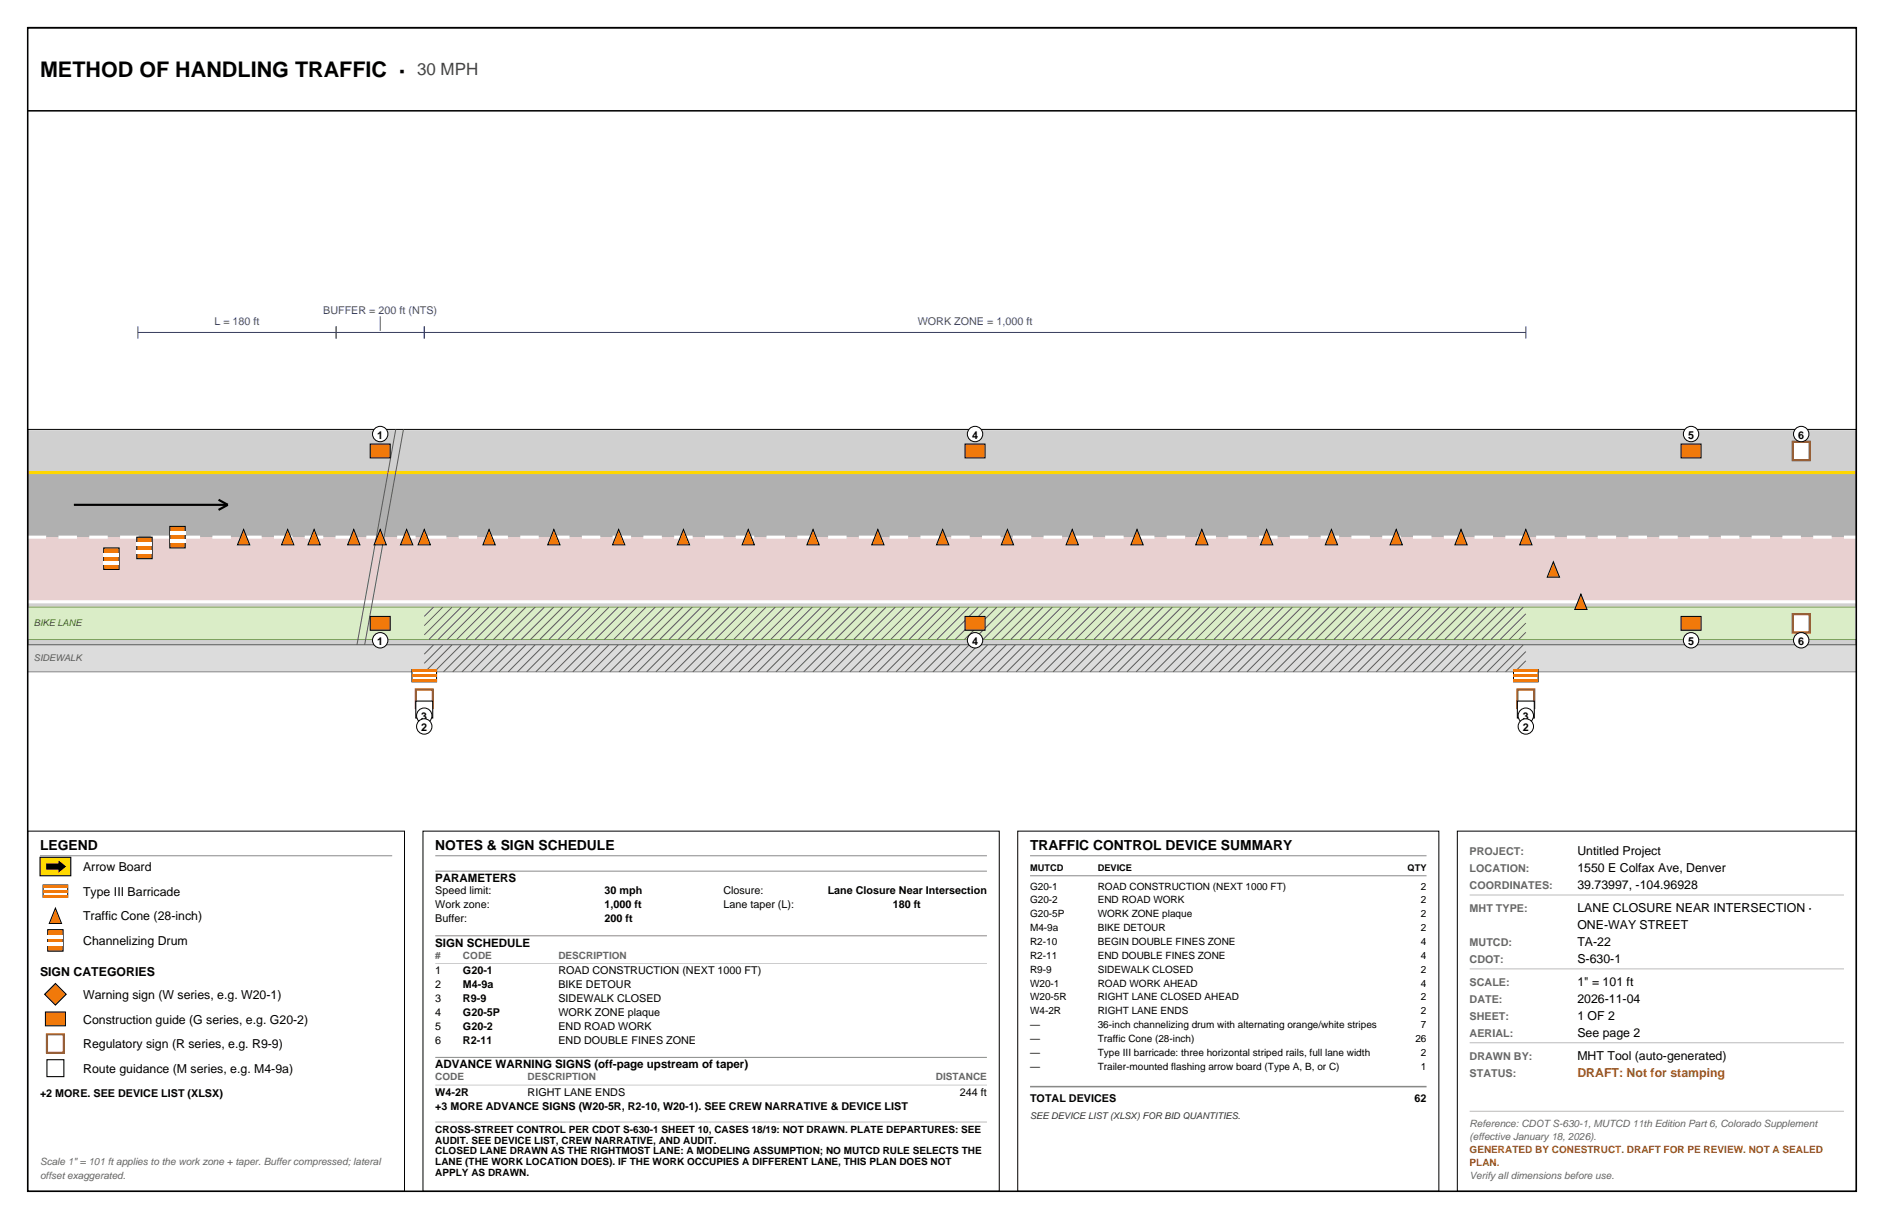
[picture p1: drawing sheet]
<svg xmlns="http://www.w3.org/2000/svg" width="432mm" height="279mm" viewBox="0 0 432 279" stroke-linecap="round" stroke-linejoin="round" font-family="sans-serif">
<g fill="#d0d0d0">
<path d="M6.3 137.9h419.1v9.9h-419.1z" fill-rule="evenodd"/>
<path d="M6.3 98.4h419.1v9.9h-419.1z" fill-rule="evenodd"/>
</g>
<path d="M6.3 108.3h419.1v29.6h-419.1z" fill-rule="evenodd" fill="#b0b0b0"/>
<path d="M6.3 123.1h419.1v14.8h-419.1z" fill-rule="evenodd" fill="#e8d0d0"/>
<path d="M6.3 123.1h419.1" fill="none" stroke="#fff" stroke-width=".71" stroke-dasharray="4.2 2.8" stroke-linecap="butt"/>
<path d="M6.3 108.3h419.1" fill="none" stroke="#ffd700" stroke-width=".71" stroke-linecap="butt"/>
<path d="M6.3 137.9h419.1" fill="none" stroke="#fff" stroke-width=".71" stroke-linecap="butt"/>
<path d="M6.3 98.4h419.1M6.3 147.8h419.1" fill="none" stroke="#fff" stroke-width=".35"/>
<path d="M6.3 98.4h419.1v49.4h-419.1z" fill="none" stroke="#000" stroke-width=".23"/>
<path d="M6.3 147.8h419.1v6.2h-419.1z" fill-rule="evenodd" fill="#dcdcdc"/>
<path d="M6.3 154h419.1M6.3 147.8h419.1" fill="none" stroke="#888" stroke-width=".23"/>
<g fill="none" stroke="#5a5a5a" stroke-width=".23">
<path d="M99.4 147.8l-2.2 2.1M101.5 147.8l-4.3 4.2M103.6 147.8l-6.2 6.2M105.7 147.8l-6.2 6.2M107.8 147.8l-6.2 6.2M109.9 147.8l-6.1 6.2M112.1 147.8l-6.2 6.2M114.2 147.8l-6.2 6.2M116.3 147.8l-6.2 6.2M118.4 147.8l-6.2 6.2M120.5 147.8l-6.2 6.2M122.6 147.8l-6.1 6.2"/>
<path d="M124.8 147.8l-6.2 6.2M126.9 147.8l-6.2 6.2M129 147.8l-6.2 6.2M131.1 147.8l-6.2 6.2M133.2 147.8l-6.2 6.2M135.3 147.8l-6.1 6.2M137.5 147.8l-6.2 6.2M139.6 147.8l-6.2 6.2M141.7 147.8l-6.2 6.2M143.8 147.8l-6.2 6.2M145.9 147.8l-6.2 6.2M148 147.8l-6.1 6.2"/>
<path d="M150.2 147.8l-6.2 6.2M152.3 147.8l-6.2 6.2M154.4 147.8l-6.2 6.2M156.5 147.8l-6.2 6.2M158.6 147.8l-6.2 6.2M160.7 147.8l-6.1 6.2M162.9 147.8l-6.2 6.2M165 147.8l-6.2 6.2M167.1 147.8l-6.2 6.2M169.2 147.8l-6.2 6.2M171.3 147.8l-6.2 6.2M173.4 147.8l-6.1 6.2"/>
<path d="M175.6 147.8l-6.2 6.2M177.7 147.8l-6.2 6.2M179.8 147.8l-6.2 6.2M181.9 147.8l-6.2 6.2M184 147.8l-6.2 6.2M186.1 147.8l-6.1 6.2M188.3 147.8l-6.2 6.2M190.4 147.8l-6.2 6.2M192.5 147.8l-6.2 6.2M194.6 147.8l-6.2 6.2M196.7 147.8l-6.2 6.2M198.8 147.8l-6.1 6.2"/>
<path d="M201 147.8l-6.2 6.2M203.1 147.8l-6.2 6.2M205.2 147.8l-6.2 6.2M207.3 147.8l-6.2 6.2M209.4 147.8l-6.2 6.2M211.5 147.8l-6.1 6.2M213.7 147.8l-6.2 6.2M215.8 147.8l-6.2 6.2M217.9 147.8l-6.2 6.2M220 147.8l-6.2 6.2M222.1 147.8l-6.2 6.2M224.2 147.8l-6.1 6.2"/>
<path d="M226.4 147.8l-6.2 6.2M228.5 147.8l-6.2 6.2M230.6 147.8l-6.2 6.2M232.7 147.8l-6.2 6.2M234.8 147.8l-6.2 6.2M236.9 147.8l-6.1 6.2M239.1 147.8l-6.2 6.2M241.2 147.8l-6.2 6.2M243.3 147.8l-6.2 6.2M245.4 147.8l-6.2 6.2M247.5 147.8l-6.2 6.2M249.6 147.8l-6.1 6.2"/>
<path d="M251.8 147.8l-6.2 6.2M253.9 147.8l-6.2 6.2M256 147.8l-6.2 6.2M258.1 147.8l-6.2 6.2M260.2 147.8l-6.2 6.2M262.3 147.8l-6.1 6.2M264.5 147.8l-6.2 6.2M266.6 147.8l-6.2 6.2M268.7 147.8l-6.2 6.2M270.8 147.8l-6.2 6.2M272.9 147.8l-6.2 6.2M275 147.8l-6.1 6.2"/>
<path d="M277.2 147.8l-6.2 6.2M279.3 147.8l-6.2 6.2M281.4 147.8l-6.2 6.2M283.5 147.8l-6.2 6.2M285.6 147.8l-6.2 6.2M287.7 147.8l-6.1 6.2M289.9 147.8l-6.2 6.2M292 147.8l-6.2 6.2M294.1 147.8l-6.2 6.2M296.2 147.8l-6.2 6.2M298.3 147.8l-6.2 6.2M300.4 147.8l-6.1 6.2"/>
<path d="M302.6 147.8l-6.2 6.2M304.7 147.8l-6.2 6.2M306.8 147.8l-6.2 6.2M308.9 147.8l-6.2 6.2M311 147.8l-6.2 6.2M313.1 147.8l-6.1 6.2M315.3 147.8l-6.2 6.2M317.4 147.8l-6.2 6.2M319.5 147.8l-6.2 6.2M321.6 147.8l-6.2 6.2M323.7 147.8l-6.2 6.2M325.8 147.8l-6.1 6.2"/>
<path d="M328 147.8l-6.2 6.2M330.1 147.8l-6.2 6.2M332.2 147.8l-6.2 6.2M334.3 147.8l-6.2 6.2M336.4 147.8l-6.2 6.2M338.5 147.8l-6.1 6.2M340.7 147.8l-6.2 6.2M342.8 147.8l-6.2 6.2M344.9 147.8l-6.2 6.2M347 147.8l-6.2 6.2M349.1 147.8l-6.2 6.2M349.7 149.3l-4.6 4.7"/>
<path d="M349.7 151.5l-2.5 2.5M349.7 153.6l-.4 .4"/>
</g>
<path d="M6.3 139.2h419.1v7.4h-419.1z" fill-rule="evenodd" fill="#daedc7"/>
<path d="M6.3 139.2h419.1M6.3 146.6h419.1" fill="none" stroke="#7aaa50" stroke-width=".23"/>
<g fill="none" stroke="#5a5a5a" stroke-width=".23">
<path d="M90.7 98.4l-8.9 49.4M92.5 98.4l-8.9 49.4M99.4 139.2l-2.2 2.1M101.5 139.2l-4.3 4.2M103.6 139.2l-6.4 6.3M105.7 139.2l-7.4 7.4M107.8 139.2l-7.4 7.4M109.9 139.2l-7.4 7.4M112.1 139.2l-7.5 7.4M114.2 139.2l-7.4 7.4M116.3 139.2l-7.4 7.4M118.4 139.2l-7.4 7.4"/>
<path d="M120.5 139.2l-7.4 7.4M122.6 139.2l-7.4 7.4M124.8 139.2l-7.5 7.4M126.9 139.2l-7.4 7.4M129 139.2l-7.4 7.4M131.1 139.2l-7.4 7.4M133.2 139.2l-7.4 7.4M135.3 139.2l-7.4 7.4M137.5 139.2l-7.5 7.4M139.6 139.2l-7.4 7.4M141.7 139.2l-7.4 7.4M143.8 139.2l-7.4 7.4"/>
<path d="M145.9 139.2l-7.4 7.4M148 139.2l-7.4 7.4M150.2 139.2l-7.5 7.4M152.3 139.2l-7.4 7.4M154.4 139.2l-7.4 7.4M156.5 139.2l-7.4 7.4M158.6 139.2l-7.4 7.4M160.7 139.2l-7.4 7.4M162.9 139.2l-7.5 7.4M165 139.2l-7.4 7.4M167.1 139.2l-7.4 7.4M169.2 139.2l-7.4 7.4"/>
<path d="M171.3 139.2l-7.4 7.4M173.4 139.2l-7.4 7.4M175.6 139.2l-7.5 7.4M177.7 139.2l-7.4 7.4M179.8 139.2l-7.4 7.4M181.9 139.2l-7.4 7.4M184 139.2l-7.4 7.4M186.1 139.2l-7.4 7.4M188.3 139.2l-7.5 7.4M190.4 139.2l-7.4 7.4M192.5 139.2l-7.4 7.4M194.6 139.2l-7.4 7.4"/>
<path d="M196.7 139.2l-7.4 7.4M198.8 139.2l-7.4 7.4M201 139.2l-7.5 7.4M203.1 139.2l-7.4 7.4M205.2 139.2l-7.4 7.4M207.3 139.2l-7.4 7.4M209.4 139.2l-7.4 7.4M211.5 139.2l-7.4 7.4M213.7 139.2l-7.5 7.4M215.8 139.2l-7.4 7.4M217.9 139.2l-7.4 7.4M220 139.2l-7.4 7.4"/>
<path d="M222.1 139.2l-7.4 7.4M224.2 139.2l-7.4 7.4M226.4 139.2l-7.5 7.4M228.5 139.2l-7.4 7.4M230.6 139.2l-7.4 7.4M232.7 139.2l-7.4 7.4M234.8 139.2l-7.4 7.4M236.9 139.2l-7.4 7.4M239.1 139.2l-7.5 7.4M241.2 139.2l-7.4 7.4M243.3 139.2l-7.4 7.4M245.4 139.2l-7.4 7.4"/>
<path d="M247.5 139.2l-7.4 7.4M249.6 139.2l-7.4 7.4M251.8 139.2l-7.5 7.4M253.9 139.2l-7.4 7.4M256 139.2l-7.4 7.4M258.1 139.2l-7.4 7.4M260.2 139.2l-7.4 7.4M262.3 139.2l-7.4 7.4M264.5 139.2l-7.5 7.4M266.6 139.2l-7.4 7.4M268.7 139.2l-7.4 7.4M270.8 139.2l-7.4 7.4"/>
<path d="M272.9 139.2l-7.4 7.4M275 139.2l-7.4 7.4M277.2 139.2l-7.5 7.4M279.3 139.2l-7.4 7.4M281.4 139.2l-7.4 7.4M283.5 139.2l-7.4 7.4M285.6 139.2l-7.4 7.4M287.7 139.2l-7.4 7.4M289.9 139.2l-7.5 7.4M292 139.2l-7.4 7.4M294.1 139.2l-7.4 7.4M296.2 139.2l-7.4 7.4"/>
<path d="M298.3 139.2l-7.4 7.4M300.4 139.2l-7.4 7.4M302.6 139.2l-7.5 7.4M304.7 139.2l-7.4 7.4M306.8 139.2l-7.4 7.4M308.9 139.2l-7.4 7.4M311 139.2l-7.4 7.4M313.1 139.2l-7.4 7.4M315.3 139.2l-7.5 7.4M317.4 139.2l-7.4 7.4M319.5 139.2l-7.4 7.4M321.6 139.2l-7.4 7.4"/>
<path d="M323.7 139.2l-7.4 7.4M325.8 139.2l-7.4 7.4M328 139.2l-7.5 7.4M330.1 139.2l-7.4 7.4M332.2 139.2l-7.4 7.4M334.3 139.2l-7.4 7.4M336.4 139.2l-7.4 7.4M338.5 139.2l-7.4 7.4M340.7 139.2l-7.5 7.4M342.8 139.2l-7.4 7.4M344.9 139.2l-7.4 7.4M347 139.2l-7.4 7.4"/>
<path d="M349.1 139.2l-7.4 7.4M349.7 140.7l-5.9 5.9M349.7 142.8l-3.8 3.8M349.7 144.9l-1.6 1.7"/>
</g>
<path d="M31.6 76.2h318.1M31.6 74.8v2.8M77 74.8v2.8M87.1 72.5v3.3M97.2 74.8v2.8M349.7 74.8v2.8" fill="none" stroke="#33408c" stroke-width=".23"/>
<path d="M16.9 115.7h35.3M50.1 114.5l2.1 1.2M52.2 115.7l-2.1 1.2" fill="none" stroke="#000" stroke-width=".49"/>
<path d="M23.8 125.6h3.5v4.9h-3.5z" fill-rule="evenodd" fill="#f27300" stroke="#000" stroke-width=".23"/>
<g fill="#fff">
<path d="M23.8 126.8h3.5v.7h-3.5z" fill-rule="evenodd"/>
<path d="M23.8 128.6h3.5v.7h-3.5z" fill-rule="evenodd"/>
</g>
<path d="M31.3 123.1h3.6v5h-3.6z" fill-rule="evenodd" fill="#f27300" stroke="#000" stroke-width=".23"/>
<g fill="#fff">
<path d="M31.3 124.4h3.6v.7h-3.6z" fill-rule="evenodd"/>
<path d="M31.3 126.1h3.6v.7h-3.6z" fill-rule="evenodd"/>
</g>
<path d="M38.9 120.7h3.5v4.9h-3.5z" fill-rule="evenodd" fill="#f27300" stroke="#000" stroke-width=".23"/>
<g fill="#fff">
<path d="M38.9 121.9h3.5v.7h-3.5z" fill-rule="evenodd"/>
<path d="M38.9 123.6h3.5v.8h-3.5z" fill-rule="evenodd"/>
</g>
<g fill="#ff8000" stroke="#000" stroke-width=".23">
<path d="M55.8 121.4l1.4 3.5h-2.8z"/>
<path d="M65.9 121.4l1.4 3.5h-2.8z"/>
<path d="M72 121.4l1.4 3.5h-2.8z"/>
<path d="M81.1 121.4l1.4 3.5h-2.8z"/>
<path d="M87.1 121.4l1.5 3.5h-2.9z"/>
<path d="M93.2 121.4l1.4 3.5h-2.8z"/>
</g>
<path d="M221.2 141.3h4.6v3.2h-4.6z" fill-rule="evenodd" fill="#f58220" stroke="#000" stroke-width=".23"/>
<g fill="#ff8000" stroke="#000" stroke-width=".23">
<path d="M349.7 121.4l1.4 3.5h-2.8z"/>
<path d="M334.9 121.4l1.4 3.5h-2.9z"/>
<path d="M320 121.4l1.4 3.5h-2.8z"/>
<path d="M305.2 121.4l1.4 3.5h-2.9z"/>
<path d="M290.3 121.4l1.4 3.5h-2.8z"/>
<path d="M275.5 121.4l1.4 3.5h-2.9z"/>
<path d="M260.6 121.4l1.4 3.5h-2.8z"/>
<path d="M245.8 121.4l1.4 3.5h-2.9z"/>
<path d="M230.9 121.4l1.4 3.5h-2.8z"/>
<path d="M216 121.4l1.5 3.5h-2.9z"/>
<path d="M201.2 121.4l1.4 3.5h-2.8z"/>
<path d="M186.3 121.4l1.5 3.5h-2.9z"/>
<path d="M171.5 121.4l1.4 3.5h-2.8z"/>
<path d="M156.6 121.4l1.5 3.5h-2.9z"/>
<path d="M141.8 121.4l1.4 3.5h-2.8z"/>
<path d="M126.9 121.4l1.5 3.5h-2.9z"/>
<path d="M112.1 121.4l1.4 3.5h-2.8z"/>
<path d="M97.2 121.4l1.5 3.5h-2.9z"/>
<path d="M356 128.8l1.4 3.5h-2.8z"/>
<path d="M362.3 136.2l1.4 3.5h-2.8z"/>
</g>
<g fill="#f58220" stroke="#000" stroke-width=".23">
<path d="M84.8 141.3h4.6v3.2h-4.6z" fill-rule="evenodd"/>
<path d="M385.3 141.3h4.6v3.2h-4.6z" fill-rule="evenodd"/>
</g>
<path d="M410.9 140.8h3.9v4.2h-3.9z" fill-rule="evenodd" fill="#fff" stroke="#c8102e" stroke-width=".49"/>
<g fill="#f58220" stroke="#000" stroke-width=".23">
<path d="M221.2 101.8h4.6v3.2h-4.6z" fill-rule="evenodd"/>
<path d="M84.8 101.8h4.6v3.2h-4.6z" fill-rule="evenodd"/>
<path d="M385.3 101.8h4.6v3.2h-4.6z" fill-rule="evenodd"/>
</g>
<path d="M410.9 101.2h3.9v4.3h-3.9z" fill-rule="evenodd" fill="#fff" stroke="#c8102e" stroke-width=".49"/>
<path d="M94.4 153.5h5.7v2.8h-5.7z" fill-rule="evenodd" fill="#fff" stroke="#000" stroke-width=".23"/>
<g fill="#f27300">
<path d="M94.4 155.7h5.7v.6h-5.7z" fill-rule="evenodd"/>
<path d="M94.4 154.6h5.7v.6h-5.7z" fill-rule="evenodd"/>
<path d="M94.4 153.5h5.7v.5h-5.7z" fill-rule="evenodd"/>
</g>
<path d="M346.9 153.5h5.6v2.8h-5.6z" fill-rule="evenodd" fill="#fff" stroke="#000" stroke-width=".23"/>
<g fill="#f27300">
<path d="M346.9 155.7h5.6v.6h-5.6z" fill-rule="evenodd"/>
<path d="M346.9 154.6h5.6v.6h-5.6z" fill-rule="evenodd"/>
<path d="M346.9 153.5h5.6v.5h-5.6z" fill-rule="evenodd"/>
</g>
<g fill="#fff" stroke="#c8102e" stroke-width=".49">
<path d="M95.3 158h3.9v4.3h-3.9z" fill-rule="evenodd"/>
<path d="M347.8 158h3.8v4.3h-3.8z" fill-rule="evenodd"/>
</g>
<g fill="#fff" stroke="#000" stroke-width=".25">
<path d="M95.3 160.7h3.9v3.9h-3.9z" fill-rule="evenodd"/>
<path d="M347.8 160.7h3.8v3.9h-3.8z" fill-rule="evenodd"/>
</g>
<g fill="#fff" stroke="#000" stroke-width=".23">
<circle cx="223.5" cy="146.8" r="1.76"/>
<circle cx="87.1" cy="146.8" r="1.76"/>
<circle cx="387.6" cy="146.8" r="1.76"/>
<circle cx="412.8" cy="146.8" r="1.76"/>
<circle cx="223.5" cy="99.5" r="1.76"/>
<circle cx="87.1" cy="99.5" r="1.76"/>
<circle cx="387.6" cy="99.5" r="1.76"/>
<circle cx="412.8" cy="99.5" r="1.76"/>
<circle cx="97.2" cy="164" r="1.76"/>
<circle cx="349.7" cy="164" r="1.76"/>
<circle cx="97.2" cy="166.5" r="1.76"/>
<circle cx="349.7" cy="166.5" r="1.76"/>
</g>
<path d="M6.3 6.4h419.1M6.3 25.4h419.1" fill="none" stroke="#000" stroke-width=".35"/>
<path d="M6.3 190.5h86.4v82.5h-86.4z" fill="none" stroke="#000" stroke-width=".23"/>
<path d="M9.2 196.1h80.7" fill="none" stroke="#888" stroke-width=".23"/>
<path d="M9.2 196.5h7v4.2h-7z" fill-rule="evenodd" fill="#ffd900" stroke="#000" stroke-width=".25"/>
<path d="M10.6 197.9h2.8v-.7l1.8 1.4-1.8 1.4v-.7h-2.8z" fill-rule="evenodd" fill="#000"/>
<path d="M9.9 202.8h5.6v2.9h-5.6z" fill-rule="evenodd" fill="#fff" stroke="#000" stroke-width=".23"/>
<g fill="#f27300">
<path d="M9.9 205.1h5.6v.6h-5.6z" fill-rule="evenodd"/>
<path d="M9.9 204h5.6v.5h-5.6z" fill-rule="evenodd"/>
<path d="M9.9 202.8h5.6v.6h-5.6z" fill-rule="evenodd"/>
</g>
<path d="M12.7 208.1l1.4 3.6h-2.8z" fill="#ff8000" stroke="#000" stroke-width=".23"/>
<path d="M10.9 213.1h3.6v4.9h-3.6z" fill-rule="evenodd" fill="#f27300" stroke="#000" stroke-width=".23"/>
<g fill="#fff">
<path d="M10.9 214.3h3.6v.7h-3.6z" fill-rule="evenodd"/>
<path d="M10.9 216.1h3.6v.7h-3.6z" fill-rule="evenodd"/>
</g>
<path d="M12.7 225.4l2.5 2.5-2.5 2.5-2.5-2.5z" fill-rule="evenodd" fill="#f58220" stroke="#000" stroke-width=".25"/>
<path d="M10.4 232h4.6v3.1h-4.6z" fill-rule="evenodd" fill="#f58220" stroke="#000" stroke-width=".23"/>
<path d="M10.8 237.1h3.8v4.2h-3.8z" fill-rule="evenodd" fill="#fff" stroke="#c8102e" stroke-width=".49"/>
<path d="M10.8 242.9h3.8v3.9h-3.8z" fill-rule="evenodd" fill="#fff" stroke="#000" stroke-width=".25"/>
<path d="M96.9 190.5h132.1v82.5h-132.1zM233.3 190.5h96.5v82.5h-96.5zM334 190.5h91.4v82.5h-91.4z" fill="none" stroke="#000" stroke-width=".23"/>
<path d="M99.8 196.1h126.4M99.8 199.7h126.4M236.1 196.1h90.9M99.8 214.5h126.4M236.1 200.7h90.9M99.8 242.4h126.4" fill="none" stroke="#888" stroke-width=".23"/>
<path d="M99.8 220.8h126.4M99.8 248.7h126.4" fill="none" stroke="#ccc" stroke-width=".23"/>
<path d="M336.8 205.1h85.8M336.8 222.1h85.8M336.8 239h85.8M99.8 257.2h126.4M336.8 254.7h85.8" fill="none" stroke="#bbb" stroke-width=".23"/>
<path d="M236.1 249.1h90.9" fill="none" stroke="#888" stroke-width=".35"/>
<path d="M6.3 6.4h419.1v266.6h-419.1z" fill="none" stroke="#000" stroke-width=".35"/>
<text font-size="4.9" x="9.2" y="17.6">METHOD OF HANDLING TRAFFIC ·</text>
<text font-size="3.9" fill="#444" x="95.6" y="17.1">30 MPH</text>
<g font-size="3.2">
<text x="9.2" y="194.7">LEGEND</text>
<text x="99.8" y="194.7">NOTES &amp; SIGN SCHEDULE</text>
<text x="236.1" y="194.7">TRAFFIC CONTROL DEVICE SUMMARY</text>
</g>
<g font-size="2.8">
<text x="361.5" y="196">Untitled Project</text>
<text x="19" y="199.7">Arrow Board</text>
<text x="361.5" y="199.8">1550 E Colfax Ave, Denver</text>
<text x="361.5" y="203.7">39.73997, -104.96928</text>
<text x="19" y="205.3">Type III Barricade</text>
<text x="361.5" y="209">LANE CLOSURE NEAR INTERSECTION ·</text>
<text x="19" y="211">Traffic Cone (28-inch)</text>
<text x="361.5" y="212.9">ONE-WAY STREET</text>
<text x="19" y="216.6">Channelizing Drum</text>
<text x="361.5" y="216.8">TA-22</text>
<text x="361.5" y="220.7">S-630-1</text>
<text x="9.2" y="223.7">SIGN CATEGORIES</text>
<text x="361.5" y="226">1&quot; = 101 ft</text>
<text x="19" y="229">Warning sign (W series, e.g. W20-1)</text>
<text x="361.5" y="229.8">2026-11-04</text>
<text x="361.5" y="233.7">1 OF 2</text>
<text x="19" y="234.6">Construction guide (G series, e.g. G20-2)</text>
<text x="361.5" y="237.6">See page 2</text>
<text x="19" y="240.2">Regulatory sign (R series, e.g. R9-9)</text>
<text x="19" y="245.9">Route guidance (M series, e.g. M4-9a)</text>
<text x="361.5" y="242.9">MHT Tool (auto-generated)</text>
</g>
<text font-size="2.8" fill="#b05010" x="361.5" y="246.8">DRAFT: Not for stamping</text>
<g font-size="2.6">
<text x="99.8" y="202.1">PARAMETERS</text>
<text x="99.8" y="217">SIGN SCHEDULE</text>
<text x="99.8" y="244.8">ADVANCE WARNING SIGNS (off-page upstream of taper)</text>
</g>
<g font-size="2.5" fill="#33408c">
<text x="74.1" y="72">BUFFER = 200 ft (NTS)</text>
<text x="49.1" y="74.4">L = 180 ft</text>
<text x="210.3" y="74.4">WORK ZONE = 1,000 ft</text>
</g>
<g font-size="2.5">
<text x="86.5" y="100.5">1</text>
<text x="222.8" y="100.5">4</text>
<text x="386.9" y="100.5">5</text>
<text x="412.1" y="100.5">6</text>
<text x="86.5" y="147.8">1</text>
<text x="222.8" y="147.8">4</text>
<text x="386.9" y="147.8">5</text>
<text x="412.1" y="147.8">6</text>
<text x="96.6" y="165.1">3</text>
<text x="96.6" y="167.6">2</text>
<text x="349" y="165.1">3</text>
<text x="349" y="167.6">2</text>
<text x="99.8" y="205">Speed limit:</text>
<text x="99.8" y="208.1">Work zone:</text>
<text x="138.6" y="205">30 mph</text>
<text x="138.6" y="208.1">1,000 ft</text>
<text x="165.8" y="205">Closure:</text>
<text x="165.8" y="208.1">Lane taper (L):</text>
<text x="189.7" y="205">Lane Closure Near Intersection</text>
<text x="204.6" y="208.1">180 ft</text>
<text x="99.8" y="211.3">Buffer:</text>
<text x="138.6" y="211.3">200 ft</text>
<text x="99.8" y="223.3">1</text>
<text x="99.8" y="226.5">2</text>
<text x="106.1" y="223.3">G20-1</text>
<text x="106.1" y="226.5">M4-9a</text>
<text x="128" y="223.3">ROAD CONSTRUCTION (NEXT 1000 FT)</text>
<text x="128" y="226.5">BIKE DETOUR</text>
<text x="99.8" y="229.7">3</text>
<text x="99.8" y="232.8">4</text>
<text x="106.1" y="229.7">R9-9</text>
<text x="106.1" y="232.8">G20-5P</text>
<text x="128" y="229.7">SIDEWALK CLOSED</text>
<text x="128" y="232.8">WORK ZONE plaque</text>
<text x="99.8" y="236">5</text>
<text x="99.8" y="239.2">6</text>
<text x="106.1" y="236">G20-2</text>
<text x="106.1" y="239.2">R2-11</text>
<text x="128" y="236">END ROAD WORK</text>
<text x="128" y="239.2">END DOUBLE FINES ZONE</text>
<text x="9.2" y="251.5">+2 MORE. SEE DEVICE LIST (XLSX)</text>
<text x="99.8" y="251.2">W4-2R</text>
<text x="120.9" y="251.2">RIGHT LANE ENDS</text>
<text x="220" y="251.2">244 ft</text>
<text x="99.8" y="254.4">+3 MORE ADVANCE SIGNS (W20-5R, R2-10, W20-1). SEE CREW NARRATIVE &amp; DEVICE LIST</text>
<text x="236.1" y="252.6">TOTAL DEVICES</text>
<text x="324.2" y="252.6">62</text>
</g>
<g font-size="2.5" fill="#666">
<text x="336.8" y="196">PROJECT:</text>
<text x="336.8" y="199.8">LOCATION:</text>
<text x="336.8" y="203.7">COORDINATES:</text>
<text x="336.8" y="209">MHT TYPE:</text>
<text x="336.8" y="216.8">MUTCD:</text>
<text x="336.8" y="220.7">CDOT:</text>
<text x="336.8" y="226">SCALE:</text>
<text x="336.8" y="229.8">DATE:</text>
<text x="336.8" y="233.7">SHEET:</text>
<text x="336.8" y="237.6">AERIAL:</text>
<text x="336.8" y="242.9">DRAWN BY:</text>
<text x="336.8" y="246.8">STATUS:</text>
</g>
<g font-size="2.3">
<text x="236.1" y="203.9">G20-1</text>
<text x="251.6" y="203.9">ROAD CONSTRUCTION (NEXT 1000 FT)</text>
<text x="325.7" y="203.9">2</text>
<text x="236.1" y="207.1">G20-2</text>
<text x="251.6" y="207.1">END ROAD WORK</text>
<text x="325.7" y="207.1">2</text>
<text x="236.1" y="210.3">G20-5P</text>
<text x="236.1" y="213.4">M4-9a</text>
<text x="251.6" y="210.3">WORK ZONE plaque</text>
<text x="251.6" y="213.4">BIKE DETOUR</text>
<text x="325.7" y="210.3">2</text>
<text x="325.7" y="213.4">2</text>
<text x="236.1" y="216.6">R2-10</text>
<text x="236.1" y="219.8">R2-11</text>
<text x="251.6" y="216.6">BEGIN DOUBLE FINES ZONE</text>
<text x="251.6" y="219.8">END DOUBLE FINES ZONE</text>
<text x="325.7" y="216.6">4</text>
<text x="325.7" y="219.8">4</text>
<text x="236.1" y="223">R9-9</text>
<text x="236.1" y="226.1">W20-1</text>
<text x="251.6" y="223">SIDEWALK CLOSED</text>
<text x="251.6" y="226.1">ROAD WORK AHEAD</text>
<text x="325.7" y="223">2</text>
<text x="325.7" y="226.1">4</text>
<text x="236.1" y="229.3">W20-5R</text>
<text x="236.1" y="232.5">W4-2R</text>
<text x="251.6" y="229.3">RIGHT LANE CLOSED AHEAD</text>
<text x="251.6" y="232.5">RIGHT LANE ENDS</text>
<text x="325.7" y="229.3">2</text>
<text x="325.7" y="232.5">2</text>
<text x="236.1" y="235.7">—</text>
<text x="236.1" y="238.8">—</text>
<text x="251.6" y="235.7">36-inch channelizing drum with alternating orange/white stripes</text>
<text x="251.6" y="238.8">Traffic Cone (28-inch)</text>
<text x="324.4" y="238.8">26</text>
<text x="325.7" y="235.7">7</text>
<text x="236.1" y="242">—</text>
<text x="236.1" y="245.2">—</text>
<text x="251.6" y="242">Type III barricade: three horizontal striped rails, full lane width</text>
<text x="251.6" y="245.2">Trailer-mounted flashing arrow board (Type A, B, or C)</text>
<text x="325.7" y="242">2</text>
<text x="325.7" y="245.2">1</text>
<text x="99.8" y="259.6">CROSS-STREET CONTROL PER CDOT S-630-1 SHEET 10, CASES 18/19: NOT DRAWN. PLATE DEPARTURES: SEE</text>
<text x="99.8" y="262.1">AUDIT. SEE DEVICE LIST, CREW NARRATIVE, AND AUDIT.</text>
<text x="99.8" y="264.6">CLOSED LANE DRAWN AS THE RIGHTMOST LANE: A MODELING ASSUMPTION; NO MUTCD RULE SELECTS THE</text>
<text x="99.8" y="267.1">LANE (THE WORK LOCATION DOES). IF THE WORK OCCUPIES A DIFFERENT LANE, THIS PLAN DOES NOT</text>
<text x="99.8" y="269.5">APPLY AS DRAWN.</text>
</g>
<g font-size="2.3" fill="#666">
<text x="99.8" y="219.8">#</text>
<text x="106.1" y="219.8">CODE</text>
<text x="128" y="219.8">DESCRIPTION</text>
<text x="99.8" y="247.6">CODE</text>
<text x="120.9" y="247.6">DESCRIPTION</text>
<text x="214.5" y="247.6">DISTANCE</text>
<text x="336.8" y="258.2">Reference: CDOT S-630-1, MUTCD 11th Edition Part 6, Colorado Supplement</text>
<text x="336.8" y="261.2">(effective January 18, 2026).</text>
<text x="9.2" y="267.1">Scale 1&quot; = 101 ft applies to the work zone + taper. Buffer compressed; lateral</text>
<text x="9.2" y="270.2">offset exaggerated.</text>
<text x="336.8" y="270.2">Verify all dimensions before use.</text>
</g>
<g font-size="2.3" fill="#b05010">
<text x="336.8" y="264.2">GENERATED BY CONESTRUCT. DRAFT FOR PE REVIEW. NOT A SEALED</text>
<text x="336.8" y="267.2">PLAN.</text>
</g>
<text font-size="2.1" fill="#3f6020" x="7.8" y="143.6">BIKE LANE</text>
<text font-size="2.1" fill="#5a5a5a" x="7.8" y="151.6">SIDEWALK</text>
<g font-size="2.1">
<text x="236.1" y="199.7">MUTCD</text>
<text x="251.6" y="199.7">DEVICE</text>
<text x="322.6" y="199.7">QTY</text>
</g>
<text font-size="2.1" fill="#333" x="236.1" y="256.5">SEE DEVICE LIST (XLSX) FOR BID QUANTITIES.</text>
</svg>
